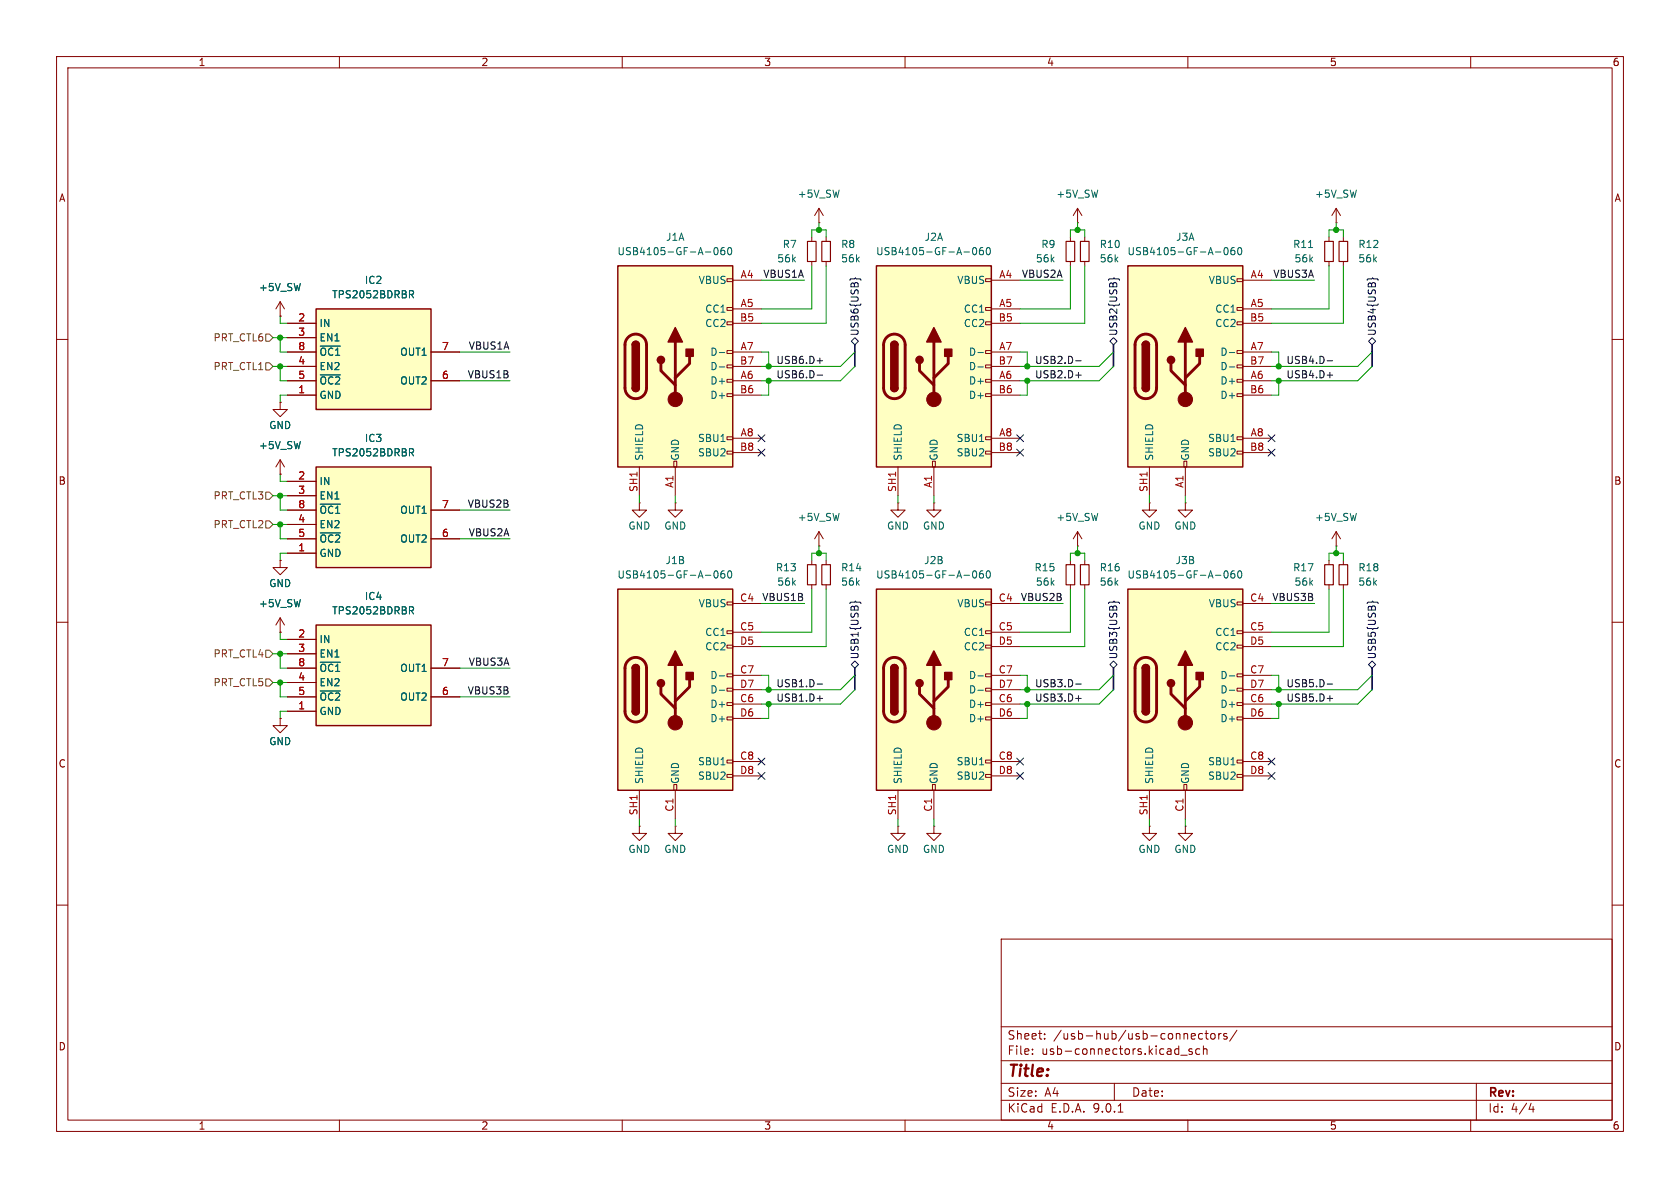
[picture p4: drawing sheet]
<svg xmlns="http://www.w3.org/2000/svg" width="297mm" height="210mm" viewBox="0 0 297 210" stroke-linecap="round" stroke-linejoin="round" font-family="sans-serif">
<g fill="none" stroke="#840000" stroke-width=".18">
<path d="M10 10h277v190h-277zM12 12h273v186h-273zM60 10v2M110 10v2M160 10v2M210 10v2M260 10v2M189.2 41.9v.8M189.2 46.2v.8M234.9 41.9v.8M234.9 46.2v.8M10 60h2"/>
<path d="M285 60h2M191.8 99.1v.7M10 110h2M191.8 103.4v.7M285 110h2M10 160h2M177 166h108v32h-108zM285 160h2M60 198v2M110 198v2M160 198v2M177 194.5h108"/>
<path d="M177 191.5h108M177 187.5h108M177 181.5h108M182.5 186.3v.1M182.5 185.5v.1M184.7 183.6v.1M184.7 182.8v.1M197 191.5v3M197.7 196.6h.8M208.7 186.5h1.2M210 198v2M210.6 183.2l.7-.1-.1-.3-.4-.1-.2 .2 .1 .7h.5"/>
<path d="M210.7 185.5l-.3-.1-.2 .2v.2l.5 .2v.3h-.5M212.1 185.5l-.4-.1-.3 .3v.4l.1 .2h.6M212.6 182.8l-.4-.1-.3 .3v.4l.1 .2h.6M212.7 185.5l.3-.1 .3 .1 .1 .9M212.7 184.9v1.5M213 182.7h.6M213.2 182.2v1.3l.4 .2M214.2 182.8l.3-.1 .3 .3v.4l-.3 .3-.3-.1-.2-.2v-.4zM215.5 182.7v1M215.9 182.7l-.3 .1-.1 .2M216.9 182.8l-.4-.1-.2 .2 .1 .2 .5 .2v.3h-.6M218.7 182.1l-1.3 2"/>
<path d="M260 198v2M261 191.5v6.5M270.7 195l-.4 1.1h.9M271 195.6v1"/>
</g>
<path d="M188.5 42.7h1.5v3.5h-1.5zM234.2 42.7h1.5v3.5h-1.5zM191 99.8h1.5v3.6h-1.5z" fill="none" stroke="#840000" stroke-width=".2"/>
<path d="M231.3 43.8h.8" fill="none" stroke="#006464" stroke-width=".18"/>
<path d="M109.2 104.1h20.3v35.6h-20.3z" fill="#ffffc2"/>
<g fill="none" stroke="#840000" stroke-width=".18">
<path d="M144.8 39.4h.1M144.8 36.8l-.8 1.3M144.8 36.8l.7 1.3M144.8 36.8v2.6M146 41.9v.8M146 46.2v.8M237.5 41.9v.8M237.5 46.2v.8M143.5 99.1v.7M144.8 96.5h.1M144.8 94v2.5M144.8 94l-.8 1.3"/>
<path d="M144.8 94l.7 1.3M146 99.1v.7M158.7 88.9v1.3h1.3l-1.3 1.2-1.2-1.2h1.2M158.7 88.9h.1M165.1 88.9v1.3h1.3l-1.3 1.2-1.3-1.2h1.3M165.1 88.9h.1M189.2 99.1v.7M190.5 96.5h.1M190.5 94l-.8 1.3M190.5 94l.8 1.3M190.5 94v2.5M128.5 106.4h1v.5h-1z"/>
<path d="M128.5 111.5h1v.5h-1zM128.5 114h1v.6h-1zM128.5 119.1h1v.5h-1zM129.5 106.7h5.1M129.5 111.8h5.1M129.5 114.3h5.1M129.5 119.4h5.1M143.5 103.4v.7M146 103.4v.7M189.2 103.4v.7M113 139.7v5.1M119.1 138.7h.5v1h-.5z"/>
<path d="M119.4 139.7v5.1M128.5 121.7h1v.5h-1zM128.5 124.2h1v.5h-1zM128.5 126.7h1v.6h-1zM128.5 134.4h1v.5h-1zM128.5 136.9h1v.5h-1zM129.5 121.9h5.1M129.5 124.5h5.1M129.5 127h5.1M129.5 134.6h5.1M129.5 137.2h5.1M113 146.1v1.2h1.3l-1.3 1.3-1.2-1.3h1.2"/>
<path d="M113 146.1h.1M119.4 146.1v1.2h1.2l-1.2 1.3-1.3-1.3h1.3M119.4 146.1h.1M158.7 146.1v1.2h1.3l-1.3 1.3-1.2-1.3h1.2M158.7 146.1h.1M165.1 146.1v1.2h1.3l-1.3 1.3-1.3-1.3h1.3M165.1 146.1h.1"/>
</g>
<path d="M109.2 104.1h20.3v35.6h-20.3zM111.8 118.1a.64 .64 0 0 1 .6-.6 .64 .64 0 0 1 .6 .6M111.8 125.7a.64 .64 0 0 0 .6 .7 .64 .64 0 0 0 .6-.7" fill="none" stroke="#840000" stroke-width=".25"/>
<path d="M111 116.8a1.9 1.9 0 0 1 2.1-.4 1.9 1.9 0 0 1 1.2 1.7v7.6a1.91 1.91 0 0 1-1.9 1.9 1.91 1.91 0 0 1-1.9-1.9v-7.7l.2-.7zM119.4 117.6v10.2M116.8 121.4v1.3l2.6 2.5M121.9 120.1v1.3l-2.5 2.6" fill="none" stroke="#840000" stroke-width=".51"/>
<g fill="#840000" stroke="#840000" stroke-width=".25">
<path d="M111.8 118.1h1.2v7.6h-1.2z"/>
<path d="M111.9 117.7a.64 .64 0 0 1 .7-.2 .64 .64 0 0 1 .4 .6h-1.2z"/>
<path d="M111.8 125.7h1.2a.64 .64 0 0 1-.6 .7 .64 .64 0 0 1-.6-.7z"/>
<path d="M119.4 115.1l1.2 2.5h-2.5z"/>
<path d="M121.3 118.9h1.3v1.2h-1.3z"/>
<circle cx="116.8" cy="120.8" r=".63"/>
</g>
<circle cx="119.4" cy="127.8" r="1.27" fill="#840000" stroke="#840000" stroke-width=".18"/>
<path d="M124.7 101.7h1M126.3 101l.2-.1a.68 .68 0 0 1 .5 .6 .68 .68 0 0 1-.5 .7l-.2-.1-.1-.4zM127.2 119.5h.9M128 100.9l-.3 .1a.86 .86 0 0 0 0 1.2l.4-.1v-.5l-.2-.2h-.2l-.3 .2M128.8 101l.1-.1a.68 .68 0 0 1 .5 .6 .68 .68 0 0 1-.5 .7l-.1-.1-.2-.4zM127.2 122h.9" fill="none" stroke="#006464" stroke-width=".18"/>
<path d="M145.3 42.7h1.5v3.5h-1.5zM236.7 42.7h1.6v3.5h-1.6zM142.7 99.8h1.6v3.6h-1.6zM145.3 99.8h1.5v3.6h-1.5zM188.5 99.8h1.5v3.6h-1.5z" fill="none" stroke="#840000" stroke-width=".2"/>
<path d="M55.9 110.5h20.3v17.8h-20.3z" fill="#ffffc2"/>
<path d="M55.9 110.5h20.3v17.8h-20.3z" fill="none" stroke="#840000" stroke-width=".25"/>
<path d="M50.8 113h5.1M50.8 115.6h5.1M50.8 118.1h5.1M76.2 118.1h5.1M50.8 120.7h5.1M50.8 123.2h5.1M50.8 125.7h5.1M76.2 123.2h5.1" fill="none" stroke="#840000" stroke-width=".18"/>
<path d="M56.6 117.1h3.6M72.4 107.3h.5l.2 .2-.1 .4h-.6M72.7 107.9l.4 .6M56.6 122.1h3.6" fill="none" stroke="#006464" stroke-width=".18"/>
<path d="M55.9 82.6h20.3v17.7h-20.3z" fill="#ffffc2"/>
<path d="M55.9 82.6h20.3v17.7h-20.3z" fill="none" stroke="#840000" stroke-width=".25"/>
<g fill="none" stroke="#840000" stroke-width=".18">
<path d="M50.8 85.1h5.1M50.8 87.6h5.1M50.8 90.2h5.1M50.8 92.7h5.1M50.8 95.3h5.1M50.8 97.8h5.1M76.2 90.2h5.1M76.2 95.3h5.1M203.2 88.9v1.3h1.3l-1.3 1.2-1.3-1.2h1.3M203.2 88.9h.1M209.5 88.9v1.3h1.3l-1.3 1.2-1.2-1.2h1.2M209.5 88.9h.1"/>
<path d="M203.2 146.1v1.2h1.3l-1.3 1.3-1.3-1.3h1.3M203.2 146.1h.1M209.5 146.1v1.2h1.3l-1.3 1.3-1.2-1.3h1.2M209.5 146.1h.1"/>
</g>
<path d="M72.4 79.3h.5l.2 .3-.1 .3-.6 .1M72.7 80l.4 .6M56.6 89.1h3.6M56.6 94.2h3.6" fill="none" stroke="#006464" stroke-width=".18"/>
<path d="M199.4 104.1h20.3v35.6h-20.3z" fill="#ffffc2"/>
<g fill="none" stroke="#840000" stroke-width=".18">
<path d="M49.5 55.9h.1M49.5 53.3l-.7 1.3M49.5 53.3l.8 1.3M49.5 53.3v2.6M49.5 71.1v1.3h1.3l-1.3 1.3-1.2-1.3h1.2M49.5 71.1h.1M49.5 83.8h.1M49.5 81.3v2.5M49.5 81.3l-.7 1.3M49.5 81.3l.8 1.3M234.9 99.1v.7M236.2 96.5h.1"/>
<path d="M236.2 94l-.7 1.3M236.2 94l.8 1.3M236.2 94v2.5M237.5 99.1v.7M49.5 111.8h.1M49.5 109.2v2.6M49.5 109.2l-.7 1.3M49.5 109.2l.8 1.3M218.7 106.4h1v.5h-1zM218.7 111.5h1v.5h-1zM218.7 114h1v.6h-1zM218.7 119.1h1v.5h-1z"/>
<path d="M219.7 106.7h5.1M219.7 111.8h5.1M219.7 114.3h5.1M219.7 119.4h5.1M234.9 103.4v.7M237.5 103.4v.7M203.2 139.7v5.1M209.3 138.7h.5v1h-.5zM209.5 139.7v5.1M218.7 121.7h1v.5h-1zM218.7 124.2h1v.5h-1zM218.7 126.7h1v.6h-1z"/>
<path d="M218.7 134.4h1v.5h-1zM218.7 136.9h1v.5h-1zM219.7 121.9h5.1M219.7 124.5h5.1M219.7 127h5.1M219.7 134.6h5.1M219.7 137.2h5.1"/>
</g>
<path d="M199.4 104.1h20.3v35.6h-20.3zM201.9 118.1a.64 .64 0 0 1 .7-.6 .64 .64 0 0 1 .6 .6M201.9 125.7a.64 .64 0 0 0 .7 .7 .64 .64 0 0 0 .6-.7" fill="none" stroke="#840000" stroke-width=".25"/>
<path d="M201.2 116.8a1.9 1.9 0 0 1 2.1-.4 1.9 1.9 0 0 1 1.2 1.7v7.6a1.91 1.91 0 0 1-1.9 1.9 1.91 1.91 0 0 1-1.9-1.9v-7.7l.1-.7zM209.5 117.6v10.2M207 121.4v1.3l2.5 2.5M212.1 120.1v1.3l-2.6 2.6" fill="none" stroke="#840000" stroke-width=".51"/>
<g fill="#840000" stroke="#840000" stroke-width=".25">
<path d="M201.9 118.1h1.3v7.6h-1.3z"/>
<path d="M202.1 117.7a.64 .64 0 0 1 .7-.2 .64 .64 0 0 1 .4 .6h-1.3z"/>
<path d="M201.9 125.7h1.3a.64 .64 0 0 1-.6 .7 .64 .64 0 0 1-.7-.7z"/>
<path d="M209.5 115.1l1.3 2.5h-2.5z"/>
<path d="M211.5 118.9h1.2v1.2h-1.2z"/>
<circle cx="207" cy="120.8" r=".63"/>
</g>
<circle cx="209.5" cy="127.8" r="1.27" fill="#840000" stroke="#840000" stroke-width=".18"/>
<path d="M214.9 101.7h.9M216.5 101l.2-.1a.68 .68 0 0 1 .4 .6 .68 .68 0 0 1-.4 .7l-.2-.1-.1-.4zM217.3 119.5h1M218.2 100.9l-.4 .1a.86 .86 0 0 0 0 1.2l.5-.1v-.5l-.2-.2-.4 .1-.1 .1M218.9 101l.2-.1a.68 .68 0 0 1 .4 .6 .68 .68 0 0 1-.4 .7l-.2-.1-.1-.4zM217.3 122h1" fill="none" stroke="#006464" stroke-width=".18"/>
<path d="M234.2 99.8h1.5v3.6h-1.5zM236.7 99.8h1.6v3.6h-1.6z" fill="none" stroke="#840000" stroke-width=".2"/>
<path d="M199.4 47h20.3v35.6h-20.3z" fill="#ffffc2"/>
<g fill="none" stroke="#840000" stroke-width=".18">
<path d="M218.7 49.3h1v.5h-1zM218.7 54.4h1v.5h-1zM218.7 56.9h1v.5h-1zM219.7 49.5h5.1M219.7 54.6h5.1M219.7 57.2h5.1M218.7 62h1v.5h-1zM218.7 64.5h1v.5h-1zM218.7 67.1h1v.5h-1zM218.7 69.6h1v.5h-1zM218.7 77.2h1v.5h-1zM218.7 79.8h1v.5h-1z"/>
<path d="M219.7 62.2h5.1M219.7 64.8h5.1M219.7 67.3h5.1M219.7 69.9h5.1M219.7 77.5h5.1M203.2 82.6v5M209.3 81.5h.5v1.1h-.5zM209.5 82.6v5M219.7 80h5.1"/>
</g>
<path d="M199.4 47h20.3v35.6h-20.3zM201.9 61a.64 .64 0 0 1 .7-.7 .64 .64 0 0 1 .6 .7M201.9 68.6a.64 .64 0 0 0 .7 .6 .64 .64 0 0 0 .6-.6" fill="none" stroke="#840000" stroke-width=".25"/>
<path d="M201.2 59.6a1.9 1.9 0 0 1 2.1-.4 1.9 1.9 0 0 1 1.2 1.8v7.6a1.91 1.91 0 0 1-1.9 1.9 1.91 1.91 0 0 1-1.9-1.9v-7.8l.1-.6zM207 64.3v1.2l2.5 2.6M209.5 60.5v10.1M212.1 63v1.3l-2.6 2.5" fill="none" stroke="#840000" stroke-width=".51"/>
<g fill="#840000" stroke="#840000" stroke-width=".25">
<path d="M201.9 61h1.3v7.6h-1.3z"/>
<path d="M202.1 60.5a.64 .64 0 0 1 .7-.1 .64 .64 0 0 1 .4 .6h-1.3z"/>
<path d="M201.9 68.6h1.3a.64 .64 0 0 1-.6 .6 .64 .64 0 0 1-.7-.6z"/>
<path d="M209.5 57.9l1.3 2.6h-2.5z"/>
<path d="M211.5 61.7h1.2v1.3h-1.2z"/>
<circle cx="207" cy="63.6" r=".63"/>
</g>
<circle cx="209.5" cy="70.6" r="1.27" fill="#840000" stroke="#840000" stroke-width=".18"/>
<path d="M214.9 44.5h.9M216.5 43.9l.2-.1a.68 .68 0 0 1 .4 .6 .68 .68 0 0 1-.4 .6l-.2-.1-.1-.4zM218.2 43.8h-.4a.86 .86 0 0 0 0 1.2l.5-.1v-.4l-.2-.3-.4 .1-.1 .2M218.9 43.9l.2-.1a.68 .68 0 0 1 .4 .6 .68 .68 0 0 1-.4 .6l-.2-.1-.1-.4zM217.3 62.3h1M217.3 64.9h1" fill="none" stroke="#006464" stroke-width=".18"/>
<path d="M55.9 54.6h20.3v17.8h-20.3z" fill="#ffffc2"/>
<path d="M55.9 54.6h20.3v17.8h-20.3z" fill="none" stroke="#840000" stroke-width=".25"/>
<path d="M50.8 57.2h5.1M50.8 59.7h5.1M50.8 62.2h5.1M50.8 64.8h5.1M50.8 67.3h5.1M50.8 69.9h5.1M76.2 62.2h5.1M76.2 67.3h5.1" fill="none" stroke="#840000" stroke-width=".18"/>
<path d="M72.4 51.4h.5l.2 .2-.1 .4h-.6M72.7 52l.4 .6M56.6 61.2h3.6M56.6 66.3h3.6" fill="none" stroke="#006464" stroke-width=".18"/>
<path d="M154.9 47h20.4v35.6h-20.4z" fill="#ffffc2"/>
<g fill="none" stroke="#840000" stroke-width=".18">
<path d="M190.5 39.4h.1M190.5 36.8l-.8 1.3M190.5 36.8l.8 1.3M190.5 36.8v2.6M236.2 39.4h.1M236.2 36.8l-.7 1.3M236.2 36.8l.8 1.3M236.2 36.8v2.6M174.2 49.3h1.1v.5h-1.1zM174.2 54.4h1.1v.5h-1.1zM174.2 56.9h1.1v.5h-1.1zM175.3 49.5h5"/>
<path d="M175.3 54.6h5M175.3 57.2h5M191.8 41.9v.8M191.8 46.2v.8M174.2 62h1.1v.5h-1.1zM174.2 64.5h1.1v.5h-1.1zM174.2 67.1h1.1v.5h-1.1zM174.2 69.6h1.1v.5h-1.1zM174.2 77.2h1.1v.5h-1.1zM174.2 79.8h1.1v.5h-1.1zM175.3 62.2h5M175.3 64.8h5"/>
<path d="M175.3 67.3h5M175.3 69.9h5M175.3 77.5h5M158.7 82.6v5M164.8 81.5h.6v1.1h-.6zM165.1 82.6v5M175.3 80h5M49.5 127v1.3h1.3l-1.3 1.2-1.2-1.2h1.2M49.5 127h.1"/>
</g>
<path d="M154.9 47h20.4v35.6h-20.4zM157.5 61a.64 .64 0 0 1 .6-.7 .64 .64 0 0 1 .6 .7M157.5 68.6a.64 .64 0 0 0 .6 .6 .64 .64 0 0 0 .6-.6" fill="none" stroke="#840000" stroke-width=".25"/>
<path d="M156.8 59.6a1.9 1.9 0 0 1 2-.4 1.9 1.9 0 0 1 1.2 1.8v7.6a1.91 1.91 0 0 1-1.9 1.9 1.91 1.91 0 0 1-1.9-1.9v-7.8l.2-.6zM162.6 64.3v1.2l2.5 2.6M165.1 60.5v10.1M167.6 63v1.3l-2.5 2.5" fill="none" stroke="#840000" stroke-width=".51"/>
<g fill="#840000" stroke="#840000" stroke-width=".25">
<path d="M157.5 61h1.2v7.6h-1.2z"/>
<path d="M157.7 60.5a.64 .64 0 0 1 .7-.1 .64 .64 0 0 1 .3 .6h-1.2z"/>
<path d="M157.5 68.6h1.2a.64 .64 0 0 1-.6 .6 .64 .64 0 0 1-.6-.6z"/>
<path d="M165.1 57.9l1.3 2.6h-2.6z"/>
<path d="M167 61.7h1.3v1.3h-1.3z"/>
<circle cx="162.6" cy="63.6" r=".63"/>
</g>
<circle cx="165.1" cy="70.6" r="1.27" fill="#840000" stroke="#840000" stroke-width=".18"/>
<path d="M170.4 44.5h1M172.1 43.8h.1a.68 .68 0 0 1 .5 .6 .68 .68 0 0 1-.5 .6 .84 .84 0 0 1-.1-1.2zM173.7 43.8h-.3a.86 .86 0 0 0 0 1.2l.4-.1 .1-.4-.3-.3-.3 .1-.2 .2M174.5 43.8h.2a.68 .68 0 0 1 .4 .6 .68 .68 0 0 1-.4 .6 .84 .84 0 0 1-.2-1.2zM172.9 62.3h.9M172.9 64.9h.9" fill="none" stroke="#006464" stroke-width=".18"/>
<path d="M191 42.7h1.5v3.5h-1.5z" fill="none" stroke="#840000" stroke-width=".2"/>
<path d="M109.2 47h20.3v35.6h-20.3z" fill="#ffffc2"/>
<g fill="none" stroke="#840000" stroke-width=".18">
<path d="M128.5 49.3h1v.5h-1zM128.5 54.4h1v.5h-1zM128.5 56.9h1v.5h-1zM129.5 49.5h5.1M129.5 54.6h5.1M129.5 57.2h5.1M143.5 41.9v.8M143.5 46.2v.8M128.5 62h1v.5h-1zM128.5 64.5h1v.5h-1zM128.5 67.1h1v.5h-1zM128.5 69.6h1v.5h-1z"/>
<path d="M128.5 77.2h1v.5h-1zM128.5 79.8h1v.5h-1zM129.5 62.2h5.1M129.5 64.8h5.1M129.5 67.3h5.1M129.5 69.9h5.1M129.5 77.5h5.1M49.5 99.1v1.2h1.3l-1.3 1.3-1.2-1.3h1.2M49.5 99.1h.1M113 88.9v1.3h1.3l-1.3 1.2-1.2-1.2h1.2M113 88.9h.1M113 82.6v5"/>
<path d="M119.1 81.5h.5v1.1h-.5zM119.4 88.9v1.3h1.2l-1.2 1.2-1.3-1.2h1.3M119.4 88.9h.1M119.4 82.6v5M129.5 80h5.1"/>
</g>
<path d="M109.2 47h20.3v35.6h-20.3zM111.8 61a.64 .64 0 0 1 .6-.7 .64 .64 0 0 1 .6 .7M111.8 68.6a.64 .64 0 0 0 .6 .6 .64 .64 0 0 0 .6-.6" fill="none" stroke="#840000" stroke-width=".25"/>
<path d="M111 59.6a1.9 1.9 0 0 1 2.1-.4 1.9 1.9 0 0 1 1.2 1.8v7.6a1.91 1.91 0 0 1-1.9 1.9 1.91 1.91 0 0 1-1.9-1.9v-7.8l.2-.6zM116.8 64.3v1.2l2.6 2.6M119.4 60.5v10.1M121.9 63v1.3l-2.5 2.5" fill="none" stroke="#840000" stroke-width=".51"/>
<g fill="#840000" stroke="#840000" stroke-width=".25">
<path d="M111.8 61h1.2v7.6h-1.2z"/>
<path d="M111.9 60.5a.64 .64 0 0 1 .7-.1 .64 .64 0 0 1 .4 .6h-1.2z"/>
<path d="M111.8 68.6h1.2a.64 .64 0 0 1-.6 .6 .64 .64 0 0 1-.6-.6z"/>
<path d="M119.4 57.9l1.2 2.6h-2.5z"/>
<path d="M121.3 61.7h1.3v1.3h-1.3z"/>
<circle cx="116.8" cy="63.6" r=".63"/>
</g>
<circle cx="119.4" cy="70.6" r="1.27" fill="#840000" stroke="#840000" stroke-width=".18"/>
<path d="M124.7 44.5h1M126.3 43.9l.2-.1a.68 .68 0 0 1 .5 .6 .68 .68 0 0 1-.5 .6l-.2-.1-.1-.4zM128 43.8h-.3a.86 .86 0 0 0 0 1.2l.4-.1v-.4l-.2-.3h-.2l-.3 .3M128.8 43.9l.1-.1a.68 .68 0 0 1 .5 .6 .68 .68 0 0 1-.5 .6l-.1-.1-.2-.4zM127.2 62.3h.9M127.2 64.9h.9" fill="none" stroke="#006464" stroke-width=".18"/>
<path d="M142.7 42.7h1.6v3.5h-1.6z" fill="none" stroke="#840000" stroke-width=".2"/>
<path d="M154.9 104.1h20.4v35.6h-20.4z" fill="#ffffc2"/>
<g fill="none" stroke="#840000" stroke-width=".18">
<path d="M49.5 55.9h.1M50.8 57.2h5.1M50.8 59.7h5.1M49.5 71.1h.1M50.8 62.2h5.1M50.8 64.8h5.1M50.8 67.3h5.1M50.8 69.9h5.1M76.2 62.2h5.1M76.2 67.3h5.1M49.5 83.8h.1M49.5 99.1h.1"/>
<path d="M50.8 85.1h5.1M50.8 87.6h5.1M50.8 90.2h5.1M50.8 92.7h5.1M50.8 95.3h5.1M50.8 97.8h5.1M76.2 90.2h5.1M76.2 95.3h5.1M49.5 111.8h.1M50.8 113h5.1M50.8 115.6h5.1M50.8 118.1h5.1"/>
<path d="M76.2 118.1h5.1M174.2 106.4h1.1v.5h-1.1zM174.2 111.5h1.1v.5h-1.1zM174.2 114h1.1v.6h-1.1zM174.2 119.1h1.1v.5h-1.1zM175.3 106.7h5M175.3 111.8h5M175.3 114.3h5M175.3 119.4h5M49.5 127h.1M50.8 120.7h5.1M50.8 123.2h5.1"/>
<path d="M50.8 125.7h5.1M76.2 123.2h5.1M158.7 139.7v5.1M164.8 138.7h.6v1h-.6zM165.1 139.7v5.1M174.2 121.7h1.1v.5h-1.1zM174.2 124.2h1.1v.5h-1.1zM174.2 126.7h1.1v.6h-1.1zM174.2 134.4h1.1v.5h-1.1zM174.2 136.9h1.1v.5h-1.1zM175.3 121.9h5M175.3 124.5h5"/>
<path d="M175.3 127h5M175.3 134.6h5M175.3 137.2h5"/>
</g>
<path d="M154.9 104.1h20.4v35.6h-20.4zM157.5 118.1a.64 .64 0 0 1 .6-.6 .64 .64 0 0 1 .6 .6M157.5 125.7a.64 .64 0 0 0 .6 .7 .64 .64 0 0 0 .6-.7" fill="none" stroke="#840000" stroke-width=".25"/>
<path d="M156.8 116.8a1.9 1.9 0 0 1 2-.4 1.9 1.9 0 0 1 1.2 1.7v7.6a1.91 1.91 0 0 1-1.9 1.9 1.91 1.91 0 0 1-1.9-1.9v-7.7l.2-.7zM165.1 117.6v10.2M162.6 121.4v1.3l2.5 2.5M167.6 120.1v1.3l-2.5 2.6" fill="none" stroke="#840000" stroke-width=".51"/>
<g fill="#840000" stroke="#840000" stroke-width=".25">
<path d="M157.5 118.1h1.2v7.6h-1.2z"/>
<path d="M157.7 117.7a.64 .64 0 0 1 .7-.2 .64 .64 0 0 1 .3 .6h-1.2z"/>
<path d="M157.5 125.7h1.2a.64 .64 0 0 1-.6 .7 .64 .64 0 0 1-.6-.7z"/>
<path d="M165.1 115.1l1.3 2.5h-2.6z"/>
<path d="M167 118.9h1.3v1.2h-1.3z"/>
<circle cx="162.6" cy="120.8" r=".63"/>
</g>
<circle cx="165.1" cy="127.8" r="1.27" fill="#840000" stroke="#840000" stroke-width=".18"/>
<g fill="none" stroke="#006464" stroke-width=".18">
<path d="M72.4 51.4h.5l.2 .2-.1 .4h-.6M72.7 52l.4 .6M56.6 61.2h3.6M56.6 66.3h3.6M72.4 79.3h.5l.2 .3-.1 .3-.6 .1M72.7 80l.4 .6M56.6 89.1h3.6M56.6 94.2h3.6M56.6 117.1h3.6M72.4 107.3h.5l.2 .2-.1 .4h-.6M72.7 107.9l.4 .6M170.4 101.7h1"/>
<path d="M172.1 101l.1-.1a.68 .68 0 0 1 .5 .6 .68 .68 0 0 1-.5 .7l-.1-.1-.2-.4zM172.9 119.5h.9M173.7 100.9l-.3 .1a.86 .86 0 0 0 0 1.2l.4-.1 .1-.5-.3-.2-.3 .1-.2 .1M174.5 101l.2-.1a.68 .68 0 0 1 .4 .6 .68 .68 0 0 1-.4 .7l-.2-.1-.1-.4zM56.6 122.1h3.6M172.9 122h.9"/>
</g>
<g fill="none" stroke="#000084" stroke-width=".18">
<path d="M150.3 49.5l.1-.2h.6l.2-.2 .2 .2h.6l.2 .2M151.1 59.7l.7 .6-.7 .7-.6-.7zM196 49.5l.2-.2h.6l.1-.2 .2 .2h.6l.2 .2M196.8 59.7l.7 .6-.7 .7-.6-.7zM241.7 49.5l.2-.2h.6l.2-.2 .1 .2h.7l.1 .2M134 76.9l1.2 1.2M134 79.4l1.2 1.2M135.2 76.9l-1.2 1.2M135.2 79.4l-1.2 1.2M179.7 76.9l1.2 1.2M179.7 79.4l1.2 1.2M180.9 76.9l-1.2 1.2"/>
<path d="M180.9 79.4l-1.2 1.2M224.2 79.4l1.2 1.2M224.2 76.9l1.2 1.2M225.4 79.4l-1.2 1.2M225.4 76.9l-1.2 1.2M241.9 60.3l.7-.6 .6 .6-.6 .7zM150.3 106.7l.1-.3h.6l.2-.1 .2 .1h.6l.2 .3M150.5 117.5l.6-.7 .7 .7-.7 .6zM196 106.7l.2-.3h.6l.1-.1 .2 .1h.6l.2 .3M196.2 117.5l.6-.7 .7 .7-.7 .6zM241.7 106.7l.2-.3h.6l.2-.1 .1 .1h.7l.1 .3M241.9 117.5l.7-.7 .6 .7-.6 .6z"/>
<path d="M134 134l1.2 1.2M134 136.6l1.2 1.2M135.2 134l-1.2 1.2M135.2 136.6l-1.2 1.2M179.7 136.6l1.2 1.2M179.7 134l1.2 1.2M180.9 136.6l-1.2 1.2M180.9 134l-1.2 1.2M224.2 134l1.2 1.2M224.2 136.6l1.2 1.2M225.4 134l-1.2 1.2M225.4 136.6l-1.2 1.2"/>
</g>
<path d="M47 59.1h.6l.7 .6-.7 .6h-.6zM47 64.1h.6l.7 .7-.7 .6h-.6zM47 87h.6l.7 .6-.7 .7h-.6zM47 92.1h.6l.7 .6-.7 .6h-.6zM47 114.9h.6l.7 .7-.7 .6h-.6zM47 120h.6l.7 .7-.7 .6h-.6z" fill="none" stroke="#725600" stroke-width=".18"/>
<path d="M144.5 66.3h.9M144.5 63.8h.9M190.2 66.3h.9M190.2 63.8h.9M234.6 66.3h1M234.6 63.8h1M144.5 123.5h.9M144.5 120.9h.9M190.2 123.5h.9M190.2 120.9h.9M234.6 123.5h1M234.6 120.9h1" fill="none" stroke="#0f0f0f" stroke-width=".18"/>
<path d="M151.1 61v3.8M196.8 61v3.8M242.6 61v3.8M151.1 118.1v3.8M196.8 118.1v3.8M242.6 118.1v3.8" fill="none" stroke="#000084" stroke-width=".3"/>
<g fill="none" stroke="#009600" stroke-width=".18">
<path d="M144.8 39.4v1.2M190.5 39.4v1.2M236.2 39.4v1.2M48.3 59.7h2.5M49.5 55.9v1.3h1.3M49.5 59.7v2.5h1.3M134.6 49.5h7.6M143.5 47v7.6h-8.9M143.5 41.9v-1.3h2.5v1.3M146 47v10.2h-11.4M180.3 49.5h7.7M189.2 47v7.6h-8.9"/>
<path d="M189.2 41.9v-1.3h2.6v1.3M191.8 47v10.2h-11.5M224.8 49.5h7.6M234.9 47v7.6h-10.1M234.9 41.9v-1.3h2.6v1.3M237.5 47v10.2h-12.7M48.3 64.8h2.5M49.5 64.8v2.5h1.3M50.8 69.9h-1.3v1.2M81.3 67.3h8.9M81.3 62.2h8.9M134.6 62.2h1.3v2.6"/>
<path d="M135.9 67.3v2.6h-1.3M151.1 64.8l-2.5 2.5h-14M151.1 62.2l-2.5 2.6h-14M180.3 62.2h1.3v2.6M181.6 67.3v2.6h-1.3M196.8 64.8l-2.5 2.5h-14M196.8 62.2l-2.5 2.6h-14M224.8 62.2h1.3v2.6M226.1 67.3v2.6h-1.3M242.6 64.8l-2.6 2.5h-15.2M242.6 62.2l-2.6 2.6h-15.2M48.3 92.7h2.5"/>
<path d="M48.3 87.6h2.5M49.5 87.6v2.6h1.3M49.5 92.7v2.6h1.3M49.5 83.8v1.3h1.3M50.8 97.8h-1.3v1.3M81.3 90.2h8.9M81.3 95.3h8.9M113 87.6v1.3M119.4 87.6v1.3M143.5 99.1v-1.3h2.5v1.3M144.8 96.5v1.3M158.7 87.6v1.3"/>
<path d="M165.1 87.6v1.3M189.2 99.1v-1.3h2.6v1.3M190.5 96.5v1.3M203.2 87.6v1.3M209.5 87.6v1.3M234.9 99.1v-1.3h2.6v1.3M236.2 96.5v1.3M48.3 115.6h2.5M49.5 111.8v1.2h1.3M49.5 115.6v2.5h1.3M81.3 118.1h8.9M134.6 119.4h1.3v2.5"/>
<path d="M134.6 106.7h7.6M143.5 104.1v7.7h-8.9M146 104.1v10.2h-11.4M151.1 119.4l-2.5 2.5h-14M180.3 119.4h1.3v2.5M180.3 106.7h7.7M189.2 104.1v7.7h-8.9M191.8 104.1v10.2h-11.5M196.8 119.4l-2.5 2.5h-14M224.8 119.4h1.3v2.5M224.8 106.7h7.6M234.9 104.1v7.7h-10.1"/>
<path d="M237.5 104.1v10.2h-12.7M242.6 119.4l-2.6 2.5h-15.2M48.3 120.7h2.5M49.5 120.7v2.5h1.3M50.8 125.7h-1.3v1.3M81.3 123.2h8.9M135.9 124.5v2.5h-1.3M151.1 121.9l-2.5 2.6h-14M181.6 124.5v2.5h-1.3M196.8 121.9l-2.5 2.6h-14M226.1 124.5v2.5h-1.3M242.6 121.9l-2.6 2.6h-15.2"/>
<path d="M113 144.8v1.3M119.4 144.8v1.3M158.7 144.8v1.3M165.1 144.8v1.3M203.2 144.8v1.3M209.5 144.8v1.3"/>
</g>
<g fill="#009600" stroke="#009600" stroke-width=".18">
<circle cx="135.9" cy="67.3" r=".46"/>
<circle cx="135.9" cy="64.8" r=".46"/>
<circle cx="181.6" cy="121.9" r=".46"/>
<circle cx="190.5" cy="97.8" r=".46"/>
<circle cx="181.6" cy="124.5" r=".46"/>
<circle cx="144.8" cy="97.8" r=".46"/>
<circle cx="144.8" cy="40.6" r=".46"/>
<circle cx="181.6" cy="67.3" r=".46"/>
<circle cx="190.5" cy="40.6" r=".46"/>
<circle cx="181.6" cy="64.8" r=".46"/>
<circle cx="49.5" cy="64.8" r=".46"/>
<circle cx="49.5" cy="59.7" r=".46"/>
<circle cx="49.5" cy="87.6" r=".46"/>
<circle cx="226.1" cy="121.9" r=".46"/>
<circle cx="226.1" cy="124.5" r=".46"/>
<circle cx="236.2" cy="97.8" r=".46"/>
<circle cx="226.1" cy="67.3" r=".46"/>
<circle cx="226.1" cy="64.8" r=".46"/>
<circle cx="236.2" cy="40.6" r=".46"/>
<circle cx="135.9" cy="124.5" r=".46"/>
<circle cx="135.9" cy="121.9" r=".46"/>
<circle cx="49.5" cy="115.6" r=".46"/>
<circle cx="49.5" cy="92.7" r=".46"/>
<circle cx="49.5" cy="120.7" r=".46"/>
</g>
<text font-size="2.8" fill="#840000" x="178" y="190.9">Title:</text>
<g font-size="2.1" fill="#840000">
<text x="178" y="184">Sheet:</text>
<text x="186.2" y="184">/usb-hub/usb-connectors/</text>
<text x="178" y="186.7">File:</text>
<text x="184.1" y="186.7">usb-connectors.kicad_sch</text>
<text x="178" y="196.9">KiCad</text>
<text x="178" y="194.1">Size:</text>
<text x="184.7" y="194.1">A4</text>
<text x="185.7" y="196.9">E.D.A.</text>
<text x="193.3" y="196.9">9.0.1</text>
<text x="200" y="194.1">Date:</text>
<text x="263" y="194.3">Rev:</text>
<text x="263" y="196.9">Id:</text>
<text x="267.1" y="196.9">4/4</text>
</g>
<g font-size="1.8" fill="#840000">
<text x="35" y="11.9">1</text>
<text x="85" y="11.9">2</text>
<text x="135" y="11.9">3</text>
<text x="185" y="11.9">4</text>
<text x="235" y="11.9">5</text>
<text x="285" y="11.9">6</text>
<text x="10.3" y="35.9">A</text>
<text x="285.3" y="35.9">A</text>
<text x="10.3" y="85.9">B</text>
<text x="285.3" y="85.9">B</text>
<text x="10.3" y="135.9">C</text>
<text x="285.3" y="135.9">C</text>
<text x="10.3" y="185.9">D</text>
<text x="285.3" y="185.9">D</text>
<text x="35" y="199.9">1</text>
<text x="85" y="199.9">2</text>
<text x="135" y="199.9">3</text>
<text x="185" y="199.9">4</text>
<text x="235" y="199.9">5</text>
<text x="285" y="199.9">6</text>
</g>
<g font-size="1.8" fill="#006464">
<text x="140.9" y="35.2">+5V_SW</text>
<text x="186.6" y="35.2">+5V_SW</text>
<text x="232.4" y="35.2">+5V_SW</text>
<text x="109.1" y="45.3">USB4105-GF-A-060</text>
<text x="117.6" y="42.8">J1A</text>
<text x="137.3" y="46.6">56k</text>
<text x="138.3" y="44">R7</text>
<text x="148.6" y="44">R8</text>
<text x="148.6" y="46.6">56k</text>
<text x="154.8" y="45.3">USB4105-GF-A-060</text>
<text x="163.4" y="42.8">J2A</text>
<text x="183" y="46.6">56k</text>
<text x="184" y="44">R9</text>
<text x="194.3" y="46.6">56k</text>
<text x="194.3" y="44">R10</text>
<text x="199.2" y="45.3">USB4105-GF-A-060</text>
<text x="207.8" y="42.8">J3A</text>
<text x="228.5" y="44">R11</text>
<text x="228.7" y="46.6">56k</text>
<text x="240" y="46.6">56k</text>
<text x="240" y="44">R12</text>
<text x="45.7" y="51.7">+5V_SW</text>
<text x="58.6" y="52.9">TPS2052BDRBR</text>
<text x="64.4" y="50.4">IC2</text>
<text x="123.4" y="50.4">VBUS</text>
<text x="169.1" y="50.4">VBUS</text>
<text x="213.6" y="50.4">VBUS</text>
<text x="56.4" y="58">IN</text>
<text x="124.6" y="55.5">CC1</text>
<text x="124.6" y="58">CC2</text>
<text x="170.3" y="55.5">CC1</text>
<text x="170.3" y="58">CC2</text>
<text x="214.7" y="55.5">CC1</text>
<text x="214.7" y="58">CC2</text>
<text x="56.4" y="60.6">EN1</text>
<text x="56.4" y="63.1">~{OC1}</text>
<text x="56.4" y="65.6">EN2</text>
<text x="70.7" y="63.1">OUT1</text>
<text x="125.5" y="63.1">D-</text>
<text x="125.5" y="65.6">D-</text>
<text x="171.2" y="63.1">D-</text>
<text x="171.2" y="65.6">D-</text>
<text x="215.6" y="63.1">D-</text>
<text x="215.6" y="65.6">D-</text>
<text x="56.4" y="68.2">~{OC2}</text>
<text x="56.4" y="70.7">GND</text>
<text x="70.7" y="68.2">OUT2</text>
<text x="125.5" y="68.2">D+</text>
<text x="125.5" y="70.7">D+</text>
<text x="171.2" y="68.2">D+</text>
<text x="171.2" y="70.7">D+</text>
<text x="215.6" y="68.2">D+</text>
<text x="215.6" y="70.7">D+</text>
<text x="47.5" y="76">GND</text>
<text x="45.7" y="79.6">+5V_SW</text>
<text x="58.6" y="80.9">TPS2052BDRBR</text>
<text x="64.4" y="78.3">IC3</text>
<text x="113.9" y="81.5" transform="rotate(-90 113.9 81.5)">SHIELD</text>
<text x="120.2" y="81.5" transform="rotate(-90 120.2 81.5)">GND</text>
<text x="123.3" y="78.3">SBU1</text>
<text x="123.3" y="80.9">SBU2</text>
<text x="159.6" y="81.5" transform="rotate(-90 159.6 81.5)">SHIELD</text>
<text x="166" y="81.5" transform="rotate(-90 166 81.5)">GND</text>
<text x="169" y="78.3">SBU1</text>
<text x="169" y="80.9">SBU2</text>
<text x="204.1" y="81.5" transform="rotate(-90 204.1 81.5)">SHIELD</text>
<text x="210.4" y="81.5" transform="rotate(-90 210.4 81.5)">GND</text>
<text x="213.5" y="78.3">SBU1</text>
<text x="213.5" y="80.9">SBU2</text>
<text x="56.4" y="86">IN</text>
<text x="56.4" y="88.5">EN1</text>
<text x="56.4" y="91">~{OC1}</text>
<text x="56.4" y="93.6">EN2</text>
<text x="70.7" y="91">OUT1</text>
<text x="111" y="93.8">GND</text>
<text x="117.3" y="93.8">GND</text>
<text x="140.9" y="92.3">+5V_SW</text>
<text x="156.7" y="93.8">GND</text>
<text x="163.1" y="93.8">GND</text>
<text x="186.6" y="92.3">+5V_SW</text>
<text x="201.2" y="93.8">GND</text>
<text x="207.5" y="93.8">GND</text>
<text x="232.4" y="92.3">+5V_SW</text>
<text x="56.4" y="96.1">~{OC2}</text>
<text x="56.4" y="98.7">GND</text>
<text x="70.7" y="96.1">OUT2</text>
<text x="117.6" y="99.9">J1B</text>
<text x="137.1" y="101.2">R13</text>
<text x="148.6" y="101.2">R14</text>
<text x="163.3" y="99.9">J2B</text>
<text x="182.8" y="101.2">R15</text>
<text x="194.3" y="101.2">R16</text>
<text x="207.7" y="99.9">J3B</text>
<text x="228.5" y="101.2">R17</text>
<text x="240" y="101.2">R18</text>
<text x="45.7" y="107.5">+5V_SW</text>
<text x="47.5" y="104">GND</text>
<text x="64.4" y="106.3">IC4</text>
<text x="109.1" y="102.5">USB4105-GF-A-060</text>
<text x="123.4" y="107.5">VBUS</text>
<text x="137.3" y="103.7">56k</text>
<text x="148.6" y="103.7">56k</text>
<text x="154.8" y="102.5">USB4105-GF-A-060</text>
<text x="169.1" y="107.5">VBUS</text>
<text x="183" y="103.7">56k</text>
<text x="194.3" y="103.7">56k</text>
<text x="199.2" y="102.5">USB4105-GF-A-060</text>
<text x="213.6" y="107.5">VBUS</text>
<text x="228.7" y="103.7">56k</text>
<text x="240" y="103.7">56k</text>
<text x="56.4" y="113.9">IN</text>
<text x="58.6" y="108.8">TPS2052BDRBR</text>
<text x="124.6" y="112.6">CC1</text>
<text x="170.3" y="112.6">CC1</text>
<text x="214.7" y="112.6">CC1</text>
<text x="56.4" y="116.4">EN1</text>
<text x="56.4" y="119">~{OC1}</text>
<text x="70.7" y="119">OUT1</text>
<text x="124.6" y="115.2">CC2</text>
<text x="170.3" y="115.2">CC2</text>
<text x="214.7" y="115.2">CC2</text>
<text x="56.4" y="121.5">EN2</text>
<text x="56.4" y="124.1">~{OC2}</text>
<text x="70.7" y="124.1">OUT2</text>
<text x="125.5" y="120.2">D-</text>
<text x="125.5" y="122.8">D-</text>
<text x="125.5" y="125.3">D+</text>
<text x="171.2" y="120.2">D-</text>
<text x="171.2" y="122.8">D-</text>
<text x="171.2" y="125.3">D+</text>
<text x="215.6" y="120.2">D-</text>
<text x="215.6" y="122.8">D-</text>
<text x="215.6" y="125.3">D+</text>
<text x="47.5" y="131.9">GND</text>
<text x="56.4" y="126.6">GND</text>
<text x="125.5" y="127.9">D+</text>
<text x="171.2" y="127.9">D+</text>
<text x="215.6" y="127.9">D+</text>
<text x="123.3" y="135.5">SBU1</text>
<text x="169" y="135.5">SBU1</text>
<text x="213.5" y="135.5">SBU1</text>
<text x="113.9" y="138.7" transform="rotate(-90 113.9 138.7)">SHIELD</text>
<text x="120.2" y="138.7" transform="rotate(-90 120.2 138.7)">GND</text>
<text x="123.3" y="138">SBU2</text>
<text x="159.6" y="138.7" transform="rotate(-90 159.6 138.7)">SHIELD</text>
<text x="166" y="138.7" transform="rotate(-90 166 138.7)">GND</text>
<text x="169" y="138">SBU2</text>
<text x="204.1" y="138.7" transform="rotate(-90 204.1 138.7)">SHIELD</text>
<text x="210.4" y="138.7" transform="rotate(-90 210.4 138.7)">GND</text>
<text x="213.5" y="138">SBU2</text>
<text x="111" y="151">GND</text>
<text x="117.3" y="151">GND</text>
<text x="156.7" y="151">GND</text>
<text x="163.1" y="151">GND</text>
<text x="201.2" y="151">GND</text>
<text x="207.5" y="151">GND</text>
</g>
<g font-size="1.8" fill="#a90000">
<text x="130.8" y="49.3">A4</text>
<text x="176.5" y="49.3">A4</text>
<text x="221" y="49.3">A4</text>
<text x="52.6" y="56.9">2</text>
<text x="52.6" y="59.4">3</text>
<text x="130.7" y="56.9">B5</text>
<text x="130.8" y="54.4">A5</text>
<text x="176.5" y="56.9">B5</text>
<text x="176.5" y="54.4">A5</text>
<text x="220.9" y="56.9">B5</text>
<text x="221" y="54.4">A5</text>
<text x="52.6" y="62">8</text>
<text x="52.6" y="64.5">4</text>
<text x="78" y="62">7</text>
<text x="130.7" y="64.5">B7</text>
<text x="130.8" y="62">A7</text>
<text x="176.5" y="64.5">B7</text>
<text x="176.5" y="62">A7</text>
<text x="220.9" y="64.5">B7</text>
<text x="221" y="62">A7</text>
<text x="52.6" y="67.1">5</text>
<text x="52.6" y="69.6">1</text>
<text x="78" y="67.1">6</text>
<text x="130.7" y="69.6">B6</text>
<text x="130.8" y="67.1">A6</text>
<text x="176.5" y="69.6">B6</text>
<text x="176.5" y="67.1">A6</text>
<text x="220.9" y="69.6">B6</text>
<text x="221" y="67.1">A6</text>
<text x="130.8" y="77.2">A8</text>
<text x="176.5" y="77.2">A8</text>
<text x="221" y="77.2">A8</text>
<text x="130.7" y="79.8">B8</text>
<text x="176.5" y="79.8">B8</text>
<text x="220.9" y="79.8">B8</text>
<text x="52.6" y="84.8">2</text>
<text x="52.6" y="87.4">3</text>
<text x="52.6" y="89.9">8</text>
<text x="78" y="89.9">7</text>
<text x="112.8" y="87.1" transform="rotate(-90 112.8 87.1)">SH1</text>
<text x="119.1" y="86.3" transform="rotate(-90 119.1 86.3)">A1</text>
<text x="158.5" y="87.1" transform="rotate(-90 158.5 87.1)">SH1</text>
<text x="164.8" y="86.3" transform="rotate(-90 164.8 86.3)">A1</text>
<text x="202.9" y="87.1" transform="rotate(-90 202.9 87.1)">SH1</text>
<text x="209.3" y="86.3" transform="rotate(-90 209.3 86.3)">A1</text>
<text x="52.6" y="92.5">4</text>
<text x="52.6" y="95">5</text>
<text x="78" y="95">6</text>
<text x="52.6" y="97.5">1</text>
<text x="130.7" y="106.4">C4</text>
<text x="176.5" y="106.4">C4</text>
<text x="220.9" y="106.4">C4</text>
<text x="52.6" y="112.8">2</text>
<text x="130.7" y="111.5">C5</text>
<text x="176.5" y="111.5">C5</text>
<text x="220.9" y="111.5">C5</text>
<text x="52.6" y="115.3">3</text>
<text x="52.6" y="117.9">8</text>
<text x="78" y="117.9">7</text>
<text x="130.7" y="114">D5</text>
<text x="130.7" y="119.1">C7</text>
<text x="176.5" y="114">D5</text>
<text x="176.5" y="119.1">C7</text>
<text x="220.9" y="114">D5</text>
<text x="220.9" y="119.1">C7</text>
<text x="52.6" y="120.4">4</text>
<text x="52.6" y="122.9">5</text>
<text x="52.6" y="125.5">1</text>
<text x="78" y="122.9">6</text>
<text x="130.7" y="121.7">D7</text>
<text x="130.7" y="124.2">C6</text>
<text x="176.5" y="121.7">D7</text>
<text x="176.5" y="124.2">C6</text>
<text x="220.9" y="121.7">D7</text>
<text x="220.9" y="124.2">C6</text>
<text x="130.7" y="126.7">D6</text>
<text x="176.5" y="126.7">D6</text>
<text x="220.9" y="126.7">D6</text>
<text x="130.7" y="134.4">C8</text>
<text x="130.7" y="136.9">D8</text>
<text x="176.5" y="134.4">C8</text>
<text x="176.5" y="136.9">D8</text>
<text x="220.9" y="134.4">C8</text>
<text x="220.9" y="136.9">D8</text>
<text x="119.1" y="143.6" transform="rotate(-90 119.1 143.6)">C1</text>
<text x="164.8" y="143.6" transform="rotate(-90 164.8 143.6)">C1</text>
<text x="209.3" y="143.6" transform="rotate(-90 209.3 143.6)">C1</text>
<text x="112.8" y="144.2" transform="rotate(-90 112.8 144.2)">SH1</text>
<text x="158.5" y="144.2" transform="rotate(-90 158.5 144.2)">SH1</text>
<text x="202.9" y="144.2" transform="rotate(-90 202.9 144.2)">SH1</text>
</g>
<g font-size="1.8" fill="#0f0f0f">
<text x="134.8" y="49.2">VBUS1A</text>
<text x="180.6" y="49.2">VBUS2A</text>
<text x="225" y="49.2">VBUS3A</text>
<text x="82.8" y="61.9">VBUS1A</text>
<text x="137.2" y="64.4">USB6.D+</text>
<text x="182.9" y="64.4">USB2.D-</text>
<text x="227.3" y="64.4">USB4.D-</text>
<text x="82.6" y="67">VBUS1B</text>
<text x="137.2" y="67">USB6.D-</text>
<text x="182.9" y="67">USB2.D+</text>
<text x="227.3" y="67">USB4.D+</text>
<text x="82.6" y="89.8">VBUS2B</text>
<text x="82.8" y="94.9">VBUS2A</text>
<text x="134.7" y="106.3">VBUS1B</text>
<text x="180.4" y="106.3">VBUS2B</text>
<text x="224.8" y="106.3">VBUS3B</text>
<text x="82.8" y="117.8">VBUS3A</text>
<text x="82.6" y="122.8">VBUS3B</text>
<text x="137.2" y="121.6">USB1.D-</text>
<text x="137.2" y="124.1">USB1.D+</text>
<text x="182.9" y="124.1">USB3.D+</text>
<text x="182.9" y="121.6">USB3.D-</text>
<text x="227.3" y="124.1">USB5.D+</text>
<text x="227.3" y="121.6">USB5.D-</text>
</g>
<g font-size="1.8" fill="#000084">
<text x="152" y="59.5" transform="rotate(-90 152 59.5)">USB6{USB}</text>
<text x="197.7" y="59.5" transform="rotate(-90 197.7 59.5)">USB2{USB}</text>
<text x="243.4" y="59.5" transform="rotate(-90 243.4 59.5)">USB4{USB}</text>
<text x="152" y="116.6" transform="rotate(-90 152 116.6)">USB1{USB}</text>
<text x="197.7" y="116.6" transform="rotate(-90 197.7 116.6)">USB3{USB}</text>
<text x="243.4" y="116.6" transform="rotate(-90 243.4 116.6)">USB5{USB}</text>
</g>
<g font-size="1.8" fill="#725600">
<text x="37.6" y="60.6">PRT_CTL6</text>
<text x="37.6" y="65.6">PRT_CTL1</text>
<text x="37.6" y="88.5">PRT_CTL3</text>
<text x="37.6" y="93.6">PRT_CTL2</text>
<text x="37.6" y="116.4">PRT_CTL4</text>
<text x="37.6" y="121.5">PRT_CTL5</text>
</g>
</svg>
